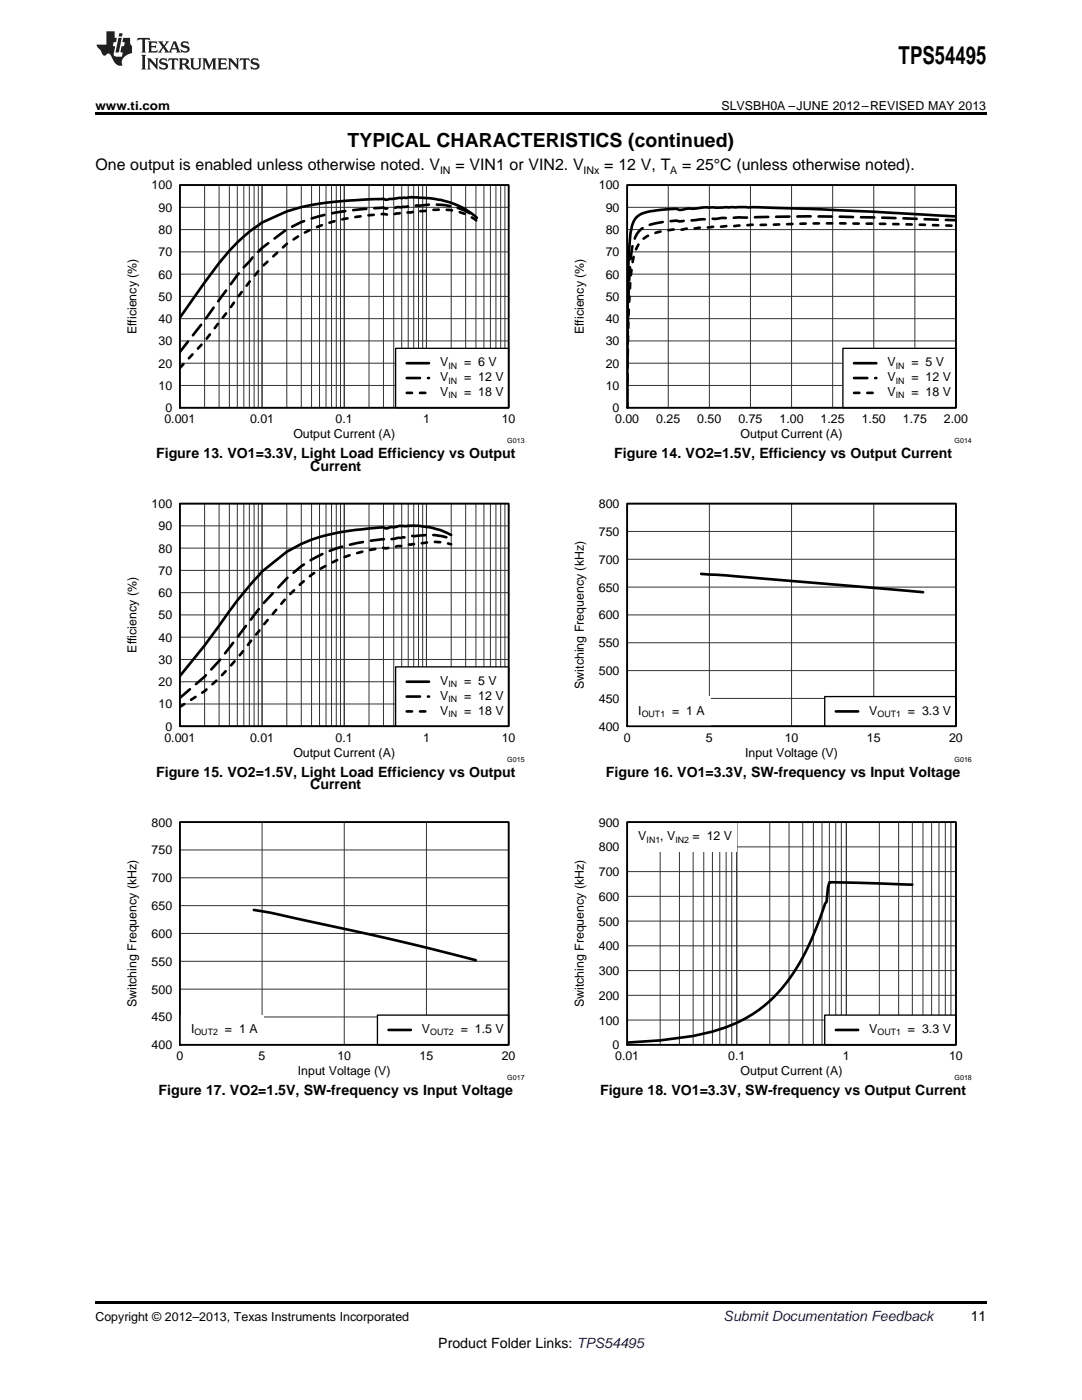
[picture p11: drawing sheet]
<svg xmlns="http://www.w3.org/2000/svg" width="216mm" height="279mm" viewBox="0 0 216 279" stroke-linecap="round" stroke-linejoin="round" font-family="sans-serif">
<path d="M19 259.7h177.8v.5h-177.8z" fill="#000"/>
<g fill="#fff">
<path d="M66.9 220.3h.3v.8h-.3z"/>
<path d="M156.1 220.3h.4v.8h-.4z"/>
</g>
<path d="M35.9 164.1h65.6v44.4h-65.6z" fill="none" stroke="#000" stroke-width=".26"/>
<path d="M35.9 164.1h65.6v44.4h-65.6zM35.9 175.2h65.6M35.9 169.6h65.6M52.3 164.1v44.4M68.7 164.1v44.4M85.1 164.1v44.4M35.9 197.4h65.6M35.9 191.8h65.6M35.9 186.3h65.6M35.9 180.7h65.6M35.9 203h65.6" fill="none" stroke="#333" stroke-width=".2"/>
<path d="M50.7 181.6l3.2 .5 9.9 2.2a596.8 596.8 0 0 1 31.1 7.3" fill="none" stroke="#000" stroke-width=".53"/>
<path d="M75.3 202.6h26.2v5.9h-26.2z" fill="#fff"/>
<path d="M75.3 202.6h26.2v5.9h-26.2z" fill="none" stroke="#000" stroke-width=".26"/>
<path d="M77.5 205.5h4.5" fill="none" stroke="#000" stroke-width=".53"/>
<path d="M35.9 202.6h16.6v5.9h-16.6z" fill="#fff"/>
<path d="M35.9 164.1h65.6v44.4h-65.6z" fill="none" stroke="#000" stroke-width=".35"/>
<path d="M125.1 164.1h65.6v44.4h-65.6z" fill="none" stroke="#000" stroke-width=".26"/>
<g fill="none" stroke="#333" stroke-width=".2">
<path d="M125.1 164.1h65.6v44.4h-65.6zM125.1 178.9h65.6M125.1 173.9h65.6M125.1 169h65.6M131.7 164.1v44.4M135.6 164.1v44.4M138.3 164.1v44.4M140.4 164.1v44.4M142.2 164.1v44.4M143.6 164.1v44.4M144.9 164.1v44.4M146 164.1v44.4"/>
<path d="M147 164.1v44.4M153.6 164.1v44.4M157.4 164.1v44.4M160.2 164.1v44.4M162.3 164.1v44.4M164 164.1v44.4M165.5 164.1v44.4M166.8 164.1v44.4M167.9 164.1v44.4M168.9 164.1v44.4M175.5 164.1v44.4M179.3 164.1v44.4"/>
<path d="M182 164.1v44.4M184.2 164.1v44.4M185.9 164.1v44.4M187.4 164.1v44.4M188.6 164.1v44.4M189.7 164.1v44.4M125.1 198.6h65.6M125.1 193.7h65.6M125.1 188.8h65.6M125.1 183.8h65.6M125.1 203.6h65.6"/>
</g>
<path d="M182 176.6l-16.5-.5-.3 1-.3 2.9-.3 .3a49.4 49.4 0 0 1-9.3 17.7 26.3 26.3 0 0 1-13.1 7.9l-3.9 .9-6.6 .8-6.6 .5" fill="none" stroke="#000" stroke-width=".53"/>
<path d="M164.6 202.6h26.1v5.9h-26.1z" fill="#fff"/>
<path d="M164.6 202.6h26.1v5.9h-26.1z" fill="none" stroke="#000" stroke-width=".26"/>
<path d="M166.8 205.5h4.4" fill="none" stroke="#000" stroke-width=".53"/>
<path d="M125.1 164.1h22v5.9h-22z" fill="#fff"/>
<path d="M125.1 164.1h65.6v44.4h-65.6z" fill="none" stroke="#000" stroke-width=".35"/>
<g fill="#fff">
<path d="M66.9 159.2h.3v.7h-.3z"/>
<path d="M156.1 156.8h.4v.7h-.4z"/>
</g>
<path d="M35.9 100.5h65.6v44.4h-65.6z" fill="none" stroke="#000" stroke-width=".26"/>
<g fill="none" stroke="#333" stroke-width=".2">
<path d="M35.9 100.5h65.6v44.4h-65.6zM35.9 118.3h65.6M35.9 113.8h65.6M35.9 109.4h65.6M35.9 104.9h65.6M40.8 100.5v44.4M43.7 100.5v44.4M45.8 100.5v44.4M47.4 100.5v44.4M48.7 100.5v44.4M49.8 100.5v44.4M50.7 100.5v44.4"/>
<path d="M51.5 100.5v44.4M52.3 100.5v44.4M57.2 100.5v44.4M60.1 100.5v44.4M62.2 100.5v44.4M63.8 100.5v44.4M65.1 100.5v44.4M66.2 100.5v44.4M67.1 100.5v44.4M67.9 100.5v44.4M68.7 100.5v44.4M73.6 100.5v44.4"/>
<path d="M76.5 100.5v44.4M78.6 100.5v44.4M80.2 100.5v44.4M81.5 100.5v44.4M82.6 100.5v44.4M83.5 100.5v44.4M84.3 100.5v44.4M85.1 100.5v44.4M90 100.5v44.4M92.9 100.5v44.4M95 100.5v44.4M96.6 100.5v44.4"/>
<path d="M97.9 100.5v44.4M99 100.5v44.4M99.9 100.5v44.4M100.7 100.5v44.4M35.9 136.1h65.6M35.9 131.6h65.6M35.9 127.2h65.6M35.9 122.7h65.6M35.9 140.5h65.6"/>
</g>
<path d="M90 106.8a17.9 17.9 0 0 0-11.5-1.6h-.3l-1.3 .3-.4-.3a58.2 58.2 0 0 0-14.3 2.5l-2.1 .9-2.9 1.5a38.4 38.4 0 0 0-7.4 6.8 78.4 78.4 0 0 0-6.1 8l-2.9 3.9-4.9 6.1" fill="none" stroke="#000" stroke-width=".53"/>
<path d="M35.9 139.3a53.4 53.4 0 0 0 11.5-12.1l3.3-4.4a48.7 48.7 0 0 1 9.4-9.8 32.5 32.5 0 0 1 15.4-5.3l1-.1 .4 .2 .9-.3 2.9-.2 .5-.2 1.3-.1a15 15 0 0 1 7.5 .5" fill="none" stroke="#000" stroke-width=".53" stroke-dasharray="2.6 1.6"/>
<path d="M35.9 141.1a40 40 0 0 0 12.8-11.3l2.8-3.7a50.1 50.1 0 0 1 12.3-12.5 32.5 32.5 0 0 1 12.7-4.3 2.37 2.37 0 0 0 1.7-.2l5.3-.6a14.2 14.2 0 0 1 6.5 .1" fill="none" stroke="#000" stroke-width=".53" stroke-dasharray="1.1 1.6"/>
<path d="M78.9 133.1h22.6v11.8h-22.6z" fill="#fff"/>
<path d="M125.1 100.5h65.6v44.4h-65.6zM78.9 133.1h22.6v11.8h-22.6z" fill="none" stroke="#000" stroke-width=".26"/>
<path d="M139.9 114.5l4.9 .3 39.4 3.4M81.2 136.1h4.4" fill="none" stroke="#000" stroke-width=".53"/>
<path d="M81.2 139h4.4" fill="none" stroke="#000" stroke-width=".53" stroke-dasharray="2.6 1.6"/>
<path d="M81.2 142h4.4" fill="none" stroke="#000" stroke-width=".53" stroke-dasharray="1.1 1.6"/>
<path d="M35.9 100.5h65.6v44.4h-65.6z" fill="none" stroke="#000" stroke-width=".35"/>
<path d="M125.1 100.5h65.6v44.4h-65.6zM125.1 117.2h65.6M125.1 111.6h65.6M125.1 106.1h65.6M141.5 100.5v44.4M157.9 100.5v44.4M174.3 100.5v44.4M125.1 139.4h65.6M125.1 133.8h65.6M125.1 128.3h65.6M125.1 122.7h65.6" fill="none" stroke="#333" stroke-width=".2"/>
<path d="M164.6 139h26.1v5.9h-26.1z" fill="#fff"/>
<path d="M164.6 139h26.1v5.9h-26.1z" fill="none" stroke="#000" stroke-width=".26"/>
<path d="M166.8 142h4.4" fill="none" stroke="#000" stroke-width=".53"/>
<path d="M125.1 139h16.7v5.9h-16.7z" fill="#fff"/>
<path d="M125.1 100.5h65.6v44.4h-65.6z" fill="none" stroke="#000" stroke-width=".35"/>
<g fill="#fff">
<path d="M66.9 95.7h.3v.7h-.3z"/>
<path d="M156.1 93.2h.4v.7h-.4z"/>
</g>
<path d="M35.9 36.9h65.6v44.5h-65.6z" fill="none" stroke="#000" stroke-width=".26"/>
<g fill="none" stroke="#333" stroke-width=".2">
<path d="M35.9 36.9h65.6v44.5h-65.6zM40.8 36.9v44.5M43.7 36.9v44.5M45.8 36.9v44.5M47.4 36.9v44.5M48.7 36.9v44.5M49.8 36.9v44.5M50.7 36.9v44.5M51.5 36.9v44.5M52.3 36.9v44.5M57.2 36.9v44.5M60.1 36.9v44.5"/>
<path d="M62.2 36.9v44.5M63.8 36.9v44.5M65.1 36.9v44.5M66.2 36.9v44.5M67.1 36.9v44.5M67.9 36.9v44.5M68.7 36.9v44.5M73.6 36.9v44.5M76.5 36.9v44.5M78.6 36.9v44.5M80.2 36.9v44.5M81.5 36.9v44.5"/>
<path d="M82.6 36.9v44.5M83.5 36.9v44.5M84.3 36.9v44.5M85.1 36.9v44.5M90 36.9v44.5M92.9 36.9v44.5M95 36.9v44.5M96.6 36.9v44.5M97.9 36.9v44.5M99 36.9v44.5M99.9 36.9v44.5M100.7 36.9v44.5"/>
<path d="M35.9 59.2h65.6M35.9 54.7h65.6M35.9 50.3h65.6M35.9 45.8h65.6M35.9 41.4h65.6M35.9 76.9h65.6M35.9 72.5h65.6M35.9 68h65.6M35.9 63.6h65.6"/>
</g>
<path d="M95.1 43.5a15.3 15.3 0 0 0-10-4l-3-.2-2 .3-.6-.1-2.6 .4-.4-.2a127.8 127.8 0 0 0-14.3 1.2 28.2 28.2 0 0 0-11.5 4.6 34.5 34.5 0 0 0-7 7l-7.8 10.9" fill="none" stroke="#000" stroke-width=".53"/>
<path d="M35.9 70.2l4.9-6.3 2.9-4a53.1 53.1 0 0 1 6.1-7.7l.9-1.2a32.2 32.2 0 0 1 9.4-6.7 51.3 51.3 0 0 1 15.4-2.8l1-.1a2.19 2.19 0 0 0 1.7 0l4.1-.3a23 23 0 0 1 7.7 .1 11.4 11.4 0 0 1 5.1 2.3" fill="none" stroke="#000" stroke-width=".53" stroke-dasharray="2.6 1.6"/>
<path d="M35.9 73.4l4.9-5.3 9-11.8 2.5-3.1 4.9-4.5a31.9 31.9 0 0 1 15.7-5.7l3.6-.3a2.07 2.07 0 0 0 1.7 0l4.7-.4a23.2 23.2 0 0 1 7.8-.2 11.1 11.1 0 0 1 4.4 1.9" fill="none" stroke="#000" stroke-width=".53" stroke-dasharray="1.1 1.6"/>
<path d="M78.9 69.5h22.6v11.9h-22.6z" fill="#fff"/>
<path d="M125.1 36.9h65.6v44.5h-65.6zM78.9 69.5h22.6v11.9h-22.6z" fill="none" stroke="#000" stroke-width=".26"/>
<path d="M190.7 43.2a820.6 820.6 0 0 0-44.6-1.9l-2.7 .1a18.7 18.7 0 0 0-5.2 .3l-.6-.1-2 .3-.6-.2-2.6 .1a11.3 11.3 0 0 0-5 1.2 3.2 3.2 0 0 0-1.3 2l-.3 1.5a264.1 264.1 0 0 0-.6 24.9l-.1 10M81.2 72.5h4.4" fill="none" stroke="#000" stroke-width=".53"/>
<path d="M81.2 75.4h4.4M125.1 81.4l.3-23.3a43.5 43.5 0 0 1 1.1-10 4.9 4.9 0 0 1 4.5-3.6 20.2 20.2 0 0 1 5.2-.4l.7-.1 7.9-.5a523 523 0 0 1 45.9 .4" fill="none" stroke="#000" stroke-width=".53" stroke-dasharray="2.6 1.6"/>
<path d="M81.2 78.4h4.4M125.1 81.4l.3-18.8a51.7 51.7 0 0 1 1.4-12.6 5.3 5.3 0 0 1 4.2-3.6 17.3 17.3 0 0 1 5.2-.6l1.4-.2 7.8-.5a465.7 465.7 0 0 1 32.2-.4l13.1 .3" fill="none" stroke="#000" stroke-width=".53" stroke-dasharray="1.1 1.6"/>
<path d="M35.9 36.9h65.6v44.5h-65.6z" fill="none" stroke="#000" stroke-width=".35"/>
<g fill="none" stroke="#333" stroke-width=".2">
<path d="M125.1 36.9h65.6v44.5h-65.6zM133.3 36.9v44.5M141.5 36.9v44.5M149.7 36.9v44.5M157.9 36.9v44.5M166.1 36.9v44.5M174.3 36.9v44.5M182.5 36.9v44.5M125.1 59.2h65.6M125.1 54.7h65.6M125.1 50.3h65.6M125.1 45.8h65.6"/>
<path d="M125.1 41.4h65.6M125.1 76.9h65.6M125.1 72.5h65.6M125.1 68h65.6M125.1 63.6h65.6"/>
</g>
<path d="M168.2 69.5h22.5v11.9h-22.5z" fill="#fff"/>
<path d="M168.2 69.5h22.5v11.9h-22.5z" fill="none" stroke="#000" stroke-width=".26"/>
<path d="M170.4 72.5h4.5" fill="none" stroke="#000" stroke-width=".53"/>
<path d="M170.4 75.4h4.5" fill="none" stroke="#000" stroke-width=".53" stroke-dasharray="2.6 1.6"/>
<path d="M170.4 78.4h4.5" fill="none" stroke="#000" stroke-width=".53" stroke-dasharray="1.1 1.6"/>
<path d="M125.1 36.9h65.6v44.5h-65.6z" fill="none" stroke="#000" stroke-width=".35"/>
<path d="M19 22.5h177.8v.5h-177.8z" fill="#000"/>
<g fill="#231f20">
<path d="M27.5 7.6l-.1 .5 .4-.2h.6v.1v2.1l-.2 .4h1l-.3-.4v-2.1l.1-.1h.5l.5 .2-.2-.5zM29.5 8.3l.2 .3v1.5l-.2 .4h1.8l.2-.6a1.04 1.04 0 0 1-1.3 .2v-.7h.6l.3 .2v-.6l-.3 .2h-.6v-.6l.8-.1 .4 .3-.2-.5zM31.5 8.3l.9 1.1-.9 1.1h.8l-.2-.2 .5-.7 .4 .7-.2 .2h1.5l-.1-.2 .1-.4h.9l.1 .4-.2 .2h1l-.3-.3-.7-1.9h-.5l-.9 2-.8-1 .9-1h-.8l.1 .3-.3 .5-.4-.6 .2-.2zM34.7 8.6l.4 1h-.7zM36.3 8.4a.63 .63 0 0 0-.2 .7 .63 .63 0 0 0 .6 .4l.6 .2 .1 .2a.75 .75 0 0 1-.7 .4 .75 .75 0 0 1-.6-.5l.1 .7 .1-.1a1.11 1.11 0 0 0 1.5-.6 1.13 1.13 0 0 0-1.2-.8l-.1-.4a1.04 1.04 0 0 1 1.2 .2l-.2-.5-.1 .1-.5-.2zM28.2 10.9l.2 .4v2.2l-.2 .4h1l-.3-.4v-2.2l.3-.4zM29.3 11.6l.3 .4v1.5l-.3 .4h.8l-.2-.4v-1.3l1.5 1.7v-1.9l.2-.4h-.7l.2 .4v.9l-1.1-1.3zM32 11.8a.62 .62 0 0 0-.2 .7 .62 .62 0 0 0 .6 .4l.6 .1 .1 .3a.76 .76 0 0 1-.7 .3 .76 .76 0 0 1-.6-.4l.1 .7 .1-.1a1.11 1.11 0 0 0 1.5-.6 1.13 1.13 0 0 0-1.2-.8l-.1-.4a1.04 1.04 0 0 1 1.2 .2l-.2-.6-.1 .1-.5-.1zM33.7 11.6l-.2 .6a.61 .61 0 0 1 .8-.3v1.6l-.2 .4h.9l-.2-.4v-1.6a.63 .63 0 0 1 .8 .3l-.2-.6zM35.6 11.6l.3 .4v1.5l-.3 .4h1l-.2-.2v-.8l.5 .2a.76 .76 0 0 0 1.2 .7l-1-1a.58 .58 0 0 0 .6-.5 .58 .58 0 0 0-.5-.6zM36.4 11.9h.1a.45 .45 0 0 1 .5 .1 .45 .45 0 0 1 .1 .5l-.7 .2zM37.9 11.6l.2 .2a2.17 2.17 0 0 0 .3 1.9 .99 .99 0 0 0 1.6-.6v-1.1l.2-.4h-.7l.2 .2a1.92 1.92 0 0 1-.2 1.8 .6 .6 0 0 1-.9-.5v-1.1l.2-.4zM40.4 11.6l.2 .4v1.5l-.2 .4h.7l-.2-.4v-1.4l.8 1.8 .8-1.8v1.4l-.2 .4h.9l-.2-.4v-1.5l.2-.4h-.8l-.6 1.5-.6-1.5zM43.4 11.6l.2 .4v1.5l-.2 .4h1.8l.2-.6a1.04 1.04 0 0 1-1.3 .1v-.6h.5l.4 .2v-.6l-.4 .2h-.5v-.7h.8l.3 .3-.1-.6zM45.5 11.6l.2 .4v1.5l-.2 .4h.7l-.2-.4v-1.3l1.5 1.7v-1.9l.2-.4h-.7l.2 .4v.9l-1.1-1.3zM47.9 11.6l-.1 .6a.61 .61 0 0 1 .8-.3v1.6l-.3 .4h1l-.3-.4 .1-1.6a.63 .63 0 0 1 .7 .3l-.1-.6zM50.2 11.8a.62 .62 0 0 0-.2 .7 .62 .62 0 0 0 .6 .4l.6 .1 .2 .3a.76 .76 0 0 1-.8 .3 .76 .76 0 0 1-.6-.4l.1 .7 .2-.1a1.11 1.11 0 0 0 1.5-.6 1.13 1.13 0 0 0-1.3-.8l-.1-.4a1.04 1.04 0 0 1 1.2 .2l-.1-.6-.2 .1-.5-.1z"/>
<path d="M21.2 6.3v2.6h-1.9l.1 .4 .7 .9a.91 .91 0 0 0 1 .8 .56 .56 0 0 1 .5-.3 .56 .56 0 0 1 .5 .3l.4 .8a1.53 1.53 0 0 0 1.9 1.2 1.54 1.54 0 0 1 1-2.1l.9-.3v-1.4a1.52 1.52 0 0 1-.3-1.6h-1.4l-.2 .8h.5l-.2 .8h-.4l-.2 1v.2l.4 .1-.2 .8a1.93 1.93 0 0 1-1.6-.3l.3-1.8h-.5l.2-.8h.4l.2-.8h-.4v-1.3zM23.6 7.6l-.6 2.9h.7l.6-2.9zM23.8 6.6l-.1 .7h.6l.2-.7z"/>
</g>
<text font-size="4.9" x="179.3" y="12.8">TPS54495</text>
<text font-size="3.9" x="69.4" y="29.3">TYPICAL CHARACTERISTICS (continued)</text>
<g font-size="3.2">
<text x="19" y="34">One output is enabled unless otherwise noted. V</text>
<text x="90.9" y="34">= VIN1 or VIN2. V</text>
<text x="120.6" y="34">= 12 V, T</text>
<text x="136.1" y="34">= 25°C (unless otherwise noted).</text>
</g>
<g font-size="2.8">
<text x="31.2" y="91.4">Figure 13. VO1=3.3V, Light Load Efficiency vs Output</text>
<text x="61.9" y="93.9">Current</text>
<text x="122.6" y="91.4">Figure 14. VO2=1.5V, Efficiency vs Output Current</text>
<text x="31.2" y="155">Figure 15. VO2=1.5V, Light Load Efficiency vs Output</text>
<text x="120.9" y="155">Figure 16. VO1=3.3V, SW-frequency vs Input Voltage</text>
<text x="61.9" y="157.5">Current</text>
<text x="31.6" y="218.6">Figure 17. VO2=1.5V, SW-frequency vs Input Voltage</text>
<text x="119.7" y="218.6">Figure 18. VO1=3.3V, SW-frequency vs Output Current</text>
<text x="193.7" y="263.6">11</text>
<text x="87.5" y="269">Product Folder Links: TPS54495</text>
</g>
<text font-size="2.8" fill="#0000c8" x="144.4" y="263.6">Submit Documentation Feedback</text>
<g font-size="2.5">
<text x="19" y="21.9">www.ti.com</text>
<text x="144" y="21.9">SLVSBH0A –JUNE 2012–REVISED MAY 2013</text>
<text x="30.2" y="37.8">100</text>
<text x="119.5" y="37.8">100</text>
<text x="31.6" y="46.7">80</text>
<text x="31.6" y="42.3">90</text>
<text x="120.9" y="46.7">80</text>
<text x="120.9" y="42.3">90</text>
<text x="31.6" y="51.1">70</text>
<text x="120.9" y="51.1">70</text>
<text x="31.6" y="55.6">60</text>
<text x="120.9" y="55.6">60</text>
<text x="31.6" y="64.5">40</text>
<text x="31.6" y="60">50</text>
<text x="120.9" y="64.5">40</text>
<text x="120.9" y="60">50</text>
<text x="27.3" y="66.7" transform="rotate(-90 27.3 66.7)">Efficiency (%)</text>
<text x="31.6" y="68.9">30</text>
<text x="116.5" y="66.7" transform="rotate(-90 116.5 66.7)">Efficiency (%)</text>
<text x="120.9" y="68.9">30</text>
<text x="31.6" y="77.8">10</text>
<text x="31.6" y="73.4">20</text>
<text x="87.8" y="73.1">V</text>
<text x="87.8" y="76.1">V</text>
<text x="92.6" y="73.1">= 6 V</text>
<text x="92.6" y="76.1">= 12 V</text>
<text x="120.9" y="77.8">10</text>
<text x="120.9" y="73.4">20</text>
<text x="177.1" y="73.1">V</text>
<text x="177.1" y="76.1">V</text>
<text x="181.9" y="73.1">= 5 V</text>
<text x="181.9" y="76.1">= 12 V</text>
<text x="33" y="82.3">0</text>
<text x="87.8" y="79.1">V</text>
<text x="92.6" y="79.1">= 18 V</text>
<text x="122.2" y="82.3">0</text>
<text x="177.1" y="79.1">V</text>
<text x="181.9" y="79.1">= 18 V</text>
<text x="32.8" y="84.4">0.001</text>
<text x="49.9" y="84.4">0.01</text>
<text x="58.5" y="87.5">Output Current (A)</text>
<text x="67" y="84.4">0.1</text>
<text x="84.4" y="84.4">1</text>
<text x="100.1" y="84.4">10</text>
<text x="122.7" y="84.4">0.00</text>
<text x="130.9" y="84.4">0.25</text>
<text x="139.1" y="84.4">0.50</text>
<text x="147.3" y="84.4">0.75</text>
<text x="147.8" y="87.5">Output Current (A)</text>
<text x="155.5" y="84.4">1.00</text>
<text x="163.7" y="84.4">1.25</text>
<text x="171.9" y="84.4">1.50</text>
<text x="180.1" y="84.4">1.75</text>
<text x="188.3" y="84.4">2.00</text>
<text x="30.2" y="101.4">100</text>
<text x="119.5" y="101.4">800</text>
<text x="31.6" y="105.8">90</text>
<text x="119.5" y="106.9">750</text>
<text x="31.6" y="110.3">80</text>
<text x="119.5" y="112.5">700</text>
<text x="31.6" y="119.2">60</text>
<text x="31.6" y="114.7">70</text>
<text x="119.5" y="118.1">650</text>
<text x="31.6" y="123.6">50</text>
<text x="119.5" y="123.6">600</text>
<text x="27.3" y="130.3" transform="rotate(-90 27.3 130.3)">Efficiency (%)</text>
<text x="31.6" y="128.1">40</text>
<text x="119.5" y="129.2">550</text>
<text x="31.6" y="136.9">20</text>
<text x="31.6" y="132.5">30</text>
<text x="87.8" y="136.7">V</text>
<text x="92.6" y="136.7">= 5 V</text>
<text x="116.5" y="137.5" transform="rotate(-90 116.5 137.5)">Switching Frequency (kHz)</text>
<text x="119.5" y="134.7">500</text>
<text x="31.6" y="141.4">10</text>
<text x="87.8" y="139.7">V</text>
<text x="87.8" y="142.6">V</text>
<text x="92.6" y="139.7">= 12 V</text>
<text x="92.6" y="142.6">= 18 V</text>
<text x="119.5" y="140.3">450</text>
<text x="127.4" y="142.6">I</text>
<text x="134.1" y="142.6">= 1 A</text>
<text x="173.5" y="142.6">V</text>
<text x="181.2" y="142.6">= 3.3 V</text>
<text x="32.8" y="148">0.001</text>
<text x="33" y="145.8">0</text>
<text x="49.9" y="148">0.01</text>
<text x="67" y="148">0.1</text>
<text x="84.4" y="148">1</text>
<text x="100.1" y="148">10</text>
<text x="119.5" y="145.8">400</text>
<text x="124.5" y="148">0</text>
<text x="140.9" y="148">5</text>
<text x="156.6" y="148">10</text>
<text x="173" y="148">15</text>
<text x="189.4" y="148">20</text>
<text x="58.5" y="151">Output Current (A)</text>
<text x="148.7" y="151">Input Voltage (V)</text>
<text x="30.2" y="165">800</text>
<text x="119.5" y="165">900</text>
<text x="127.4" y="167.7">V</text>
<text x="131.8" y="167.7">, V</text>
<text x="138.2" y="167.7">= 12 V</text>
<text x="30.2" y="170.5">750</text>
<text x="119.5" y="169.9">800</text>
<text x="30.2" y="176.1">700</text>
<text x="119.5" y="179.8">600</text>
<text x="119.5" y="174.8">700</text>
<text x="30.2" y="181.6">650</text>
<text x="119.5" y="184.7">500</text>
<text x="30.2" y="187.2">600</text>
<text x="119.5" y="189.6">400</text>
<text x="30.2" y="192.7">550</text>
<text x="119.5" y="194.6">300</text>
<text x="27.3" y="201" transform="rotate(-90 27.3 201)">Switching Frequency (kHz)</text>
<text x="30.2" y="203.8">450</text>
<text x="30.2" y="198.3">500</text>
<text x="116.5" y="201" transform="rotate(-90 116.5 201)">Switching Frequency (kHz)</text>
<text x="119.5" y="199.5">200</text>
<text x="30.2" y="209.4">400</text>
<text x="38.1" y="206.2">I</text>
<text x="44.9" y="206.2">= 1 A</text>
<text x="84.2" y="206.2">V</text>
<text x="91.9" y="206.2">= 1.5 V</text>
<text x="119.5" y="204.5">100</text>
<text x="122.2" y="209.4">0</text>
<text x="173.5" y="206.2">V</text>
<text x="181.2" y="206.2">= 3.3 V</text>
<text x="35.2" y="211.6">0</text>
<text x="51.6" y="211.6">5</text>
<text x="59.4" y="214.6">Input Voltage (V)</text>
<text x="67.3" y="211.6">10</text>
<text x="83.7" y="211.6">15</text>
<text x="100.1" y="211.6">20</text>
<text x="122.7" y="211.6">0.01</text>
<text x="145.3" y="211.6">0.1</text>
<text x="147.8" y="214.6">Output Current (A)</text>
<text x="168.2" y="211.6">1</text>
<text x="189.4" y="211.6">10</text>
<text x="19" y="263.6">Copyright © 2012–2013, Texas Instruments Incorporated</text>
</g>
<g font-size="2.1">
<text x="87.8" y="34.6">IN</text>
<text x="116.5" y="34.6">INx</text>
<text x="133.7" y="34.6">A</text>
</g>
<g font-size="1.8">
<text x="89.5" y="73.6">IN</text>
<text x="89.5" y="76.6">IN</text>
<text x="178.7" y="73.6">IN</text>
<text x="178.7" y="76.6">IN</text>
<text x="89.5" y="79.5">IN</text>
<text x="178.7" y="79.5">IN</text>
<text x="89.5" y="137.2">IN</text>
<text x="89.5" y="140.1">IN</text>
<text x="89.5" y="143.1">IN</text>
<text x="128.1" y="143.1">OUT1</text>
<text x="175.1" y="143.1">OUT1</text>
<text x="129" y="168.1">IN1</text>
<text x="134.8" y="168.1">IN2</text>
<text x="38.8" y="206.6">OUT2</text>
<text x="85.8" y="206.6">OUT2</text>
<text x="175.1" y="206.6">OUT1</text>
</g>
<g font-size="1.4">
<text x="101.2" y="88.4">G013</text>
<text x="190.5" y="88.4">G014</text>
<text x="101.2" y="152">G015</text>
<text x="190.5" y="152">G016</text>
<text x="101.2" y="215.6">G017</text>
<text x="190.5" y="215.6">G018</text>
</g>
</svg>
